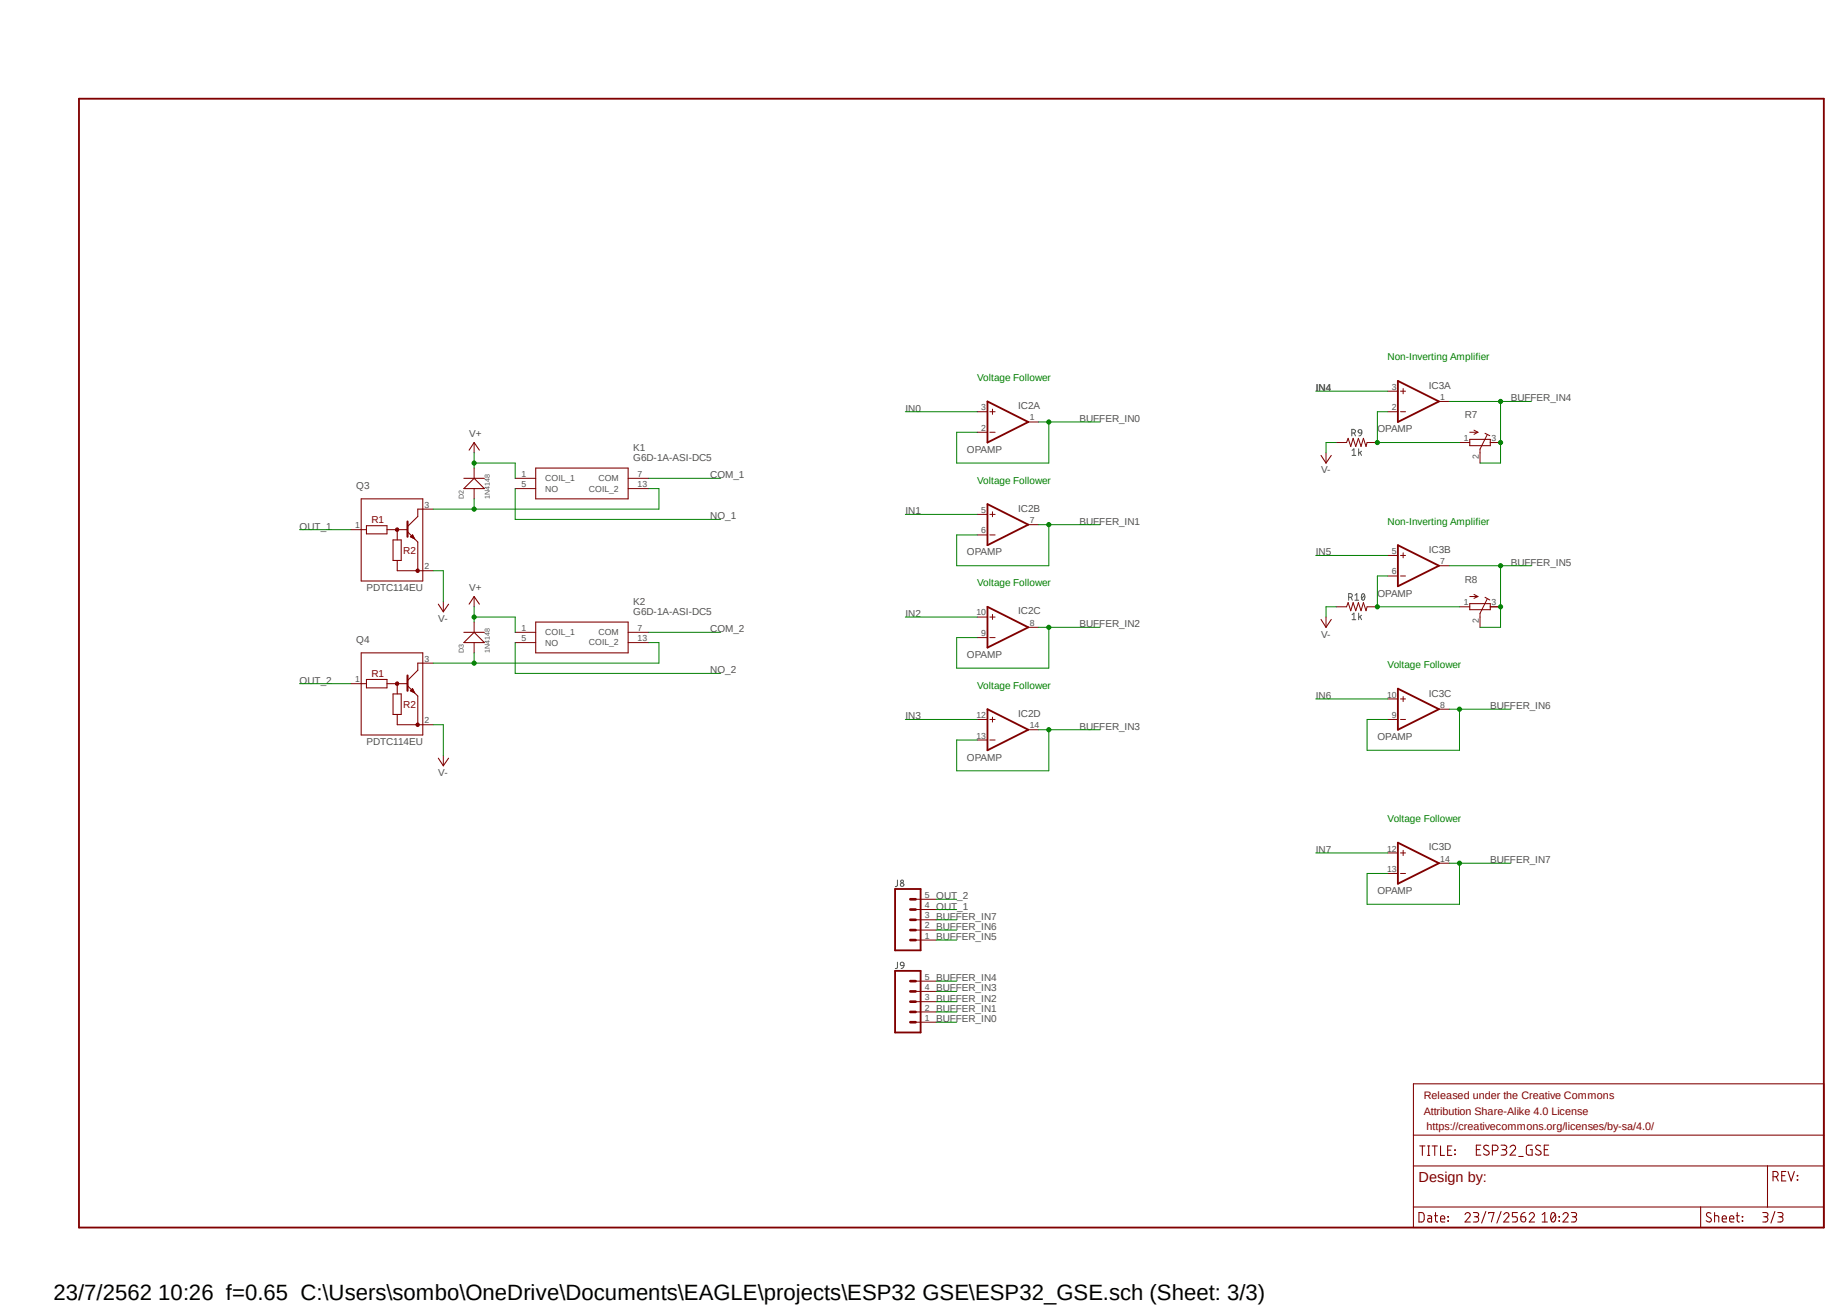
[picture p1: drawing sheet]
<svg xmlns="http://www.w3.org/2000/svg" width="297mm" height="210mm" viewBox="0 0 297 210" stroke-linecap="round" stroke-linejoin="round" font-family="sans-serif">
<path d="M12.4 15.7l281.1 182.1M293.5 15.7l-281.1 182.1" fill="none" stroke="#fff" stroke-width=".16"/>
<g fill="none" stroke="#505050" stroke-width=".16">
<path d="M217.4 69.6h.4l.2-.3-.3-.3h-.3v1.1M217.4 72.4l.3-.2v1M217.4 73.2h.6M217.8 69.6l.2 .5M218.4 69.2l.2-.1 .3 .1 .1 .4h-.5l-.1-.2zM218.5 72.2v1M218.7 72.8l.2 .4M218.9 72.6l-.4 .3M219 69.6l-.1 .3-.4 .2M216.9 96.1l.4-.1 .2-.2-.2-.3h-.4v1M217.3 96.1l.2 .4M217.4 98.8l.3-.2v1.1"/>
<path d="M217.4 99.7h.6M217.9 95.7l.3-.2v1M217.9 96.5h.6M218.5 98.6v1.1M218.7 99.1l.2 .6M218.9 98.9l-.4 .4M219.1 95.5h.1a.62 .62 0 0 1 0 1 .69 .69 0 0 1-.1-1zM219.5 95.7l-.6 .6M144.3 141.5v.8l-.1 .2-.2 .1M144.3 154.7v1h-.3M144.8 154.8l.2-.1 .3 .1 .1 .5h-.5l-.1-.2zM145.4 155.3l-.1 .2-.4 .2"/>
<circle cx="145.1" cy="141.7" r=".23"/>
<circle cx="145.1" cy="142.3" r=".3"/>
</g>
<path d="M158.8 64.6l6.6 3.3-6.6 3.3zM224.8 61.3l6.6 3.3-6.6 3.3zM158.8 81.1l6.6 3.3-6.6 3.3zM158.8 97.6l6.6 3.3-6.6 3.2zM224.8 87.7l6.6 3.3-6.6 3.3zM158.8 114l6.6 3.3-6.6 3.3zM224.8 110.7l6.6 3.3-6.6 3.3zM224.8 135.5l6.6 3.3-6.6 3.3z" fill="none" stroke="#800000" stroke-width=".3"/>
<g fill="none" stroke="#800000" stroke-width=".16">
<path d="M82.8 76.9h3.3M82.8 78.6h3.3M101 76.9h3.3M101 78.6h3.3M157.1 66.2h1.7M157.1 69.5h1.7M159.2 66.2h.8M159.2 69.5h.8M159.6 65.8v.8M165.4 67.9h1.6M213.2 72.8v1.7M214.9 71.2h1.6l.3-.7 .4 1.3 .4-1.3 .4 1.3 .4-1.3 .5 1.3 .3-1.3 .5 1.3 .1-.6h1.7"/>
<path d="M223.1 66.2h1.7M223.1 62.9h1.7M225.2 66.2h.8M225.2 62.9h.8M225.6 62.5v.8M231.4 64.6h1.6M234.7 71.2h1.6M236.3 69.5h1.4M237 69.2l.7 .3M237.7 69.5l-.7 .3M239.1 69.9l-1.1 2.3v2.3M239.6 71.2h1.7"/>
<path d="M157.1 82.7h1.7M157.1 86h1.7M157.1 99.2h1.7M159.2 82.7h.8M159.2 86h.8M159.2 99.2h.8M159.6 82.3v.8M159.6 98.8v.8M165.4 84.4h1.6M213.2 99.2v1.7M214.9 97.6h1.6l.3-.7 .4 1.3 .4-1.3 .4 1.3 .4-1.3 .5 1.3 .3-1.3 .5 1.3 .1-.6h1.7M223.1 89.3h1.7"/>
<path d="M223.1 92.6h1.7M225.2 89.3h.8M225.2 92.6h.8M225.6 88.9v.8M231.4 91h1.6M234.7 97.6h1.6M236.3 95.9h1.4M237 95.6l.7 .3M237.7 95.9l-.7 .3M239.1 96.4l-1.1 2.2v2.3M239.6 97.6h1.7M82.8 101.7h3.3"/>
<path d="M82.8 103.3h3.3M101 101.7h3.3M101 103.3h3.3M157.1 102.5h1.7M157.1 115.7h1.7M157.1 119h1.7M159.2 102.5h.8M159.2 115.7h.8M159.2 119h.8M159.6 115.3v.8M165.4 100.9h1.6M165.4 117.3h1.6"/>
<path d="M223.1 115.7h1.7M223.1 112.4h1.7M225.2 115.7h.8M225.2 112.4h.8M225.6 112v.8M231.4 114h1.6M223.1 137.2h1.7M225.2 137.2h.8M225.6 136.7v.9M231.4 138.8h1.6M223.1 140.5h1.7M225.2 140.5h.8"/>
</g>
<g fill="none" stroke="#800000" stroke-width=".17">
<path d="M86.1 75.3h14.9v4.9h-14.9zM212.4 73.2l.8 1.3 .9-1.3M236.3 70.7h3.3v1h-3.3zM238.8 69.7l.8 .4M58.1 80.2h9.9v13.2h-9.9zM58.1 85.2h.8M58.9 84.5h3.3v1.4h-3.3zM62.2 85.2h3.3M63.2 86.8h1.3v3.3h-1.3zM63.9 85.2v1.6M63.9 90.1v1.7h4.1M65.5 85.5l1.7 1.7v4.6"/>
<path d="M68 81.9h-.8v1.2l-1.7 1.6M212.4 99.6l.8 1.3 .9-1.3M236.3 97.1h3.3v.9h-3.3zM238.8 96.1l.8 .4M86.1 100h14.9v5h-14.9z"/>
</g>
<path d="M65.5 83.9v2.4" fill="none" stroke="#800000" stroke-width=".34"/>
<path d="M63.7 85l.2-.1 .2 .1v.2v.2l-.2 .1-.2-.1-.1-.2h.3h-.3z" fill-rule="evenodd" fill="#800000"/>
<path d="M63.7 85l.2-.1 .2 .1v.2v.2l-.2 .1-.2-.1-.1-.2h.3h-.3z" fill="none" stroke="#800000" stroke-width=".16"/>
<path d="M67 91.6l.2-.1 .2 .1v.2v.2l-.2 .1-.2-.1-.1-.2h.3h-.3z" fill-rule="evenodd" fill="#800000"/>
<path d="M56.4 85.2h1.7M67 91.6l.2-.1 .2 .1v.2v.2l-.2 .1-.2-.1-.1-.2h.3h-.3zM68 91.8h1.6M68 81.9h1.6" fill="none" stroke="#800000" stroke-width=".16"/>
<g fill="none" stroke="#800000" stroke-width=".17">
<path d="M66 86.3l.3-.3 .4 .7zM66 86.3h.5M66.1 86.2h.4M66.2 86.4h.3M66.3 86.1h.1M66.3 86l.1 .1M66.4 86.5h.2M66.6 86.6h.1M58.1 105h9.9v13.2h-9.9zM58.1 109.9h.8M58.9 109.3h3.3v1.3h-3.3zM62.2 109.9h3.3"/>
<path d="M63.2 111.6h1.3v3.3h-1.3zM63.9 109.9v1.7M63.9 114.9v1.6h4.1M65.5 110.3l1.7 1.6v4.6M68 106.6h-.8v1.2l-1.7 1.6"/>
</g>
<path d="M65.5 108.6v2.5" fill="none" stroke="#800000" stroke-width=".34"/>
<path d="M63.7 109.7l.2-.1 .2 .1v.2v.3h-.2h-.2l-.1-.3h.3h-.3z" fill-rule="evenodd" fill="#800000"/>
<path d="M63.7 109.7l.2-.1 .2 .1v.2v.3h-.2h-.2l-.1-.3h.3h-.3z" fill="none" stroke="#800000" stroke-width=".16"/>
<path d="M67 116.3l.2-.1 .2 .1v.2v.3h-.2h-.2l-.1-.3h.3h-.3z" fill-rule="evenodd" fill="#800000"/>
<g fill="none" stroke="#800000" stroke-width=".16">
<path d="M76.2 71.2v1.6M76.2 75.3v1.6M76.2 78.6v1.6M71.3 96.7v1.7M76.2 95.9v1.7M56.4 109.9h1.7M67 116.3l.2-.1 .2 .1v.2v.3h-.2h-.2l-.1-.3h.3h-.3zM68 116.5h1.6M68 106.6h1.6M76.2 100v1.7M76.2 103.3v1.7M71.3 121.5v1.6"/>
<path d="M147.2 151.2h3.3M147.2 149.6h3.3M147.2 147.9h3.3M147.2 146.3h3.3M147.2 144.6h3.3M147.2 159.4h3.3M147.2 157.8h3.3M147.2 164.4h3.3M147.2 162.7h3.3M147.2 161.1h3.3"/>
</g>
<g fill="none" stroke="#800000" stroke-width=".17">
<path d="M74.6 76.9h3.3M75.4 72.4l.8-1.2 .9 1.2M76.2 76.9l1.7 1.7h-3.3zM70.5 97.2l.8 1.2 .8-1.2M75.4 97.2l.8-1.3 .9 1.3M66 111.1h.5M66.1 111h.4M66.2 111.2h.3M66.2 110.9h.2M66.3 110.8h.1M66.3 110.7l.4 .7-.7-.3zM66.4 111.3h.2"/>
<path d="M66.6 111.4h.1M74.6 101.7h3.3M76.2 101.7l1.7 1.6h-3.3zM70.5 121.9l.8 1.2 .8-1.2M227.3 174.3h66v23.1h-66zM227.3 187.5h66M227.3 194.1h66M227.3 182.5h66M228.2 195h.6l.1 .2 .1 .9-.2 .4h-.6zM228.3 184.3h.9M228.7 184.3v1.5M229.6 184.3h.3"/>
<path d="M229.6 185.8h.3M229.6 195.5l.6 .1v.9h-.5l-.1-.2 .1-.3 .5-.1M229.7 184.3v1.5M230.3 184.3h.8M230.7 195.5h.5M230.7 184.3v1.5M230.8 195v1.3l.2 .2h.2M231.6 196h.7a.35 .35 0 0 0-.2-.5 .35 .35 0 0 0-.5 .3l.1 .6 .2 .1h.4M231.6 184.3v1.5h.7M232.8 185h.5M232.8 195.6l.1 .1zM232.8 196.3l.1 .1z"/>
<path d="M233.5 184.3h-.7v1.5h.7M233.9 184.9l.1 .1zM233.9 185.6l.1 .1zM235.6 195.3a.42 .42 0 0 1 .6-.3 .42 .42 0 0 1 .1 .7l-.7 .8h.8M236.9 195h.5a.34 .34 0 0 1 .4 .3 .34 .34 0 0 1-.4 .4h-.3M237.4 195.7a.42 .42 0 0 1 .4 .4 .42 .42 0 0 1-.4 .4h-.5M237.4 184.9h.6M238.1 184.1h-.7v1.7h.7M238.9 194.8l-.6 1.9M239.4 184.3a.44 .44 0 0 0-.6-.1 .44 .44 0 0 0-.2 .5 1.22 1.22 0 0 1 .9 .7l-.1 .2a.6 .6 0 0 1-.9-.1M239.4 195.2v-.2h.8l-.4 1.5M240 185h.5a.46 .46 0 0 0 .4-.3 .46 .46 0 0 0-.2-.5l-.7-.1v1.7"/>
<path d="M241.4 184.1l.7 .1 .2 .3-.2 .3-.5 .1M241.4 194.8l-.7 1.9M241.8 195.3a.42 .42 0 0 1 .6-.3 .42 .42 0 0 1 .1 .7l-.7 .8h.9M241.9 184.9a.45 .45 0 0 1 .4 .3 .45 .45 0 0 1-.2 .5l-.7 .1M242.8 184.5a.45 .45 0 0 1 .7-.4 .45 .45 0 0 1 .1 .8l-.8 .9h.9M244 195h-.8v.7h.5a.43 .43 0 0 1 .3 .4 .43 .43 0 0 1-.3 .4h-.5M244.2 186h.7M244.6 195.7h.5a.42 .42 0 0 1 .3 .4 .42 .42 0 0 1-.4 .4 .42 .42 0 0 1-.4-.4zM245.2 195a.65 .65 0 0 0-.6 .7M245.9 195.3a.42 .42 0 0 1 .6-.3 .42 .42 0 0 1 .1 .7l-.7 .8h.9M246.4 184.1h-.6l-.3 .2-.1 1.1 .3 .3 .7 .1v-.9h-.3M247.7 184.3a.42 .42 0 0 0-.5-.1 .42 .42 0 0 0-.2 .5 1.26 1.26 0 0 1 .8 .7v.2a.6 .6 0 0 1-.9-.1"/>
<path d="M248 196.5h.8M248 195.3l.4-.3v1.5M248.3 184.9h.6M249 184.1h-.7v1.7h.7M249.6 195h.2a.9 .9 0 0 1 0 1.5 .75 .75 0 0 1-.4-1zM250.1 195.3l-.7 .9M250.7 196.3l.1 .1zM250.7 195.6l.1 .1zM251.3 195.3a.42 .42 0 0 1 .6-.3 .42 .42 0 0 1 .2 .7l-.8 .8h.9M252.7 195h.5a.34 .34 0 0 1 .3 .3 .34 .34 0 0 1-.3 .4h-.3M253.1 195.7a.42 .42 0 0 1 .4 .4 .42 .42 0 0 1-.4 .4h-.4M273.5 194.1v3.3"/>
<path d="M275.1 195.1a.42 .42 0 0 0-.4-.1 .42 .42 0 0 0-.3 .3l.2 .3 .4 .3a.34 .34 0 0 1 .2 .4 .34 .34 0 0 1-.3 .2l-.5-.2M275.7 195.5h.4l.3 .1v.9M275.7 195v1.5M276.9 196h.7a.35 .35 0 0 0-.2-.5 .35 .35 0 0 0-.5 .3v.5l.2 .2h.5M278.1 196h.7a.35 .35 0 0 0-.2-.5 .35 .35 0 0 0-.5 .3l.1 .6 .2 .1h.4M279.2 195.5h.5M279.4 195v1.3l.1 .2h.2M280.2 196.3v.1zM280.2 195.6v.1zM283.5 195h.5a.34 .34 0 0 1 .3 .3 .34 .34 0 0 1-.3 .4h-.4M283.9 195.7a.42 .42 0 0 1 .4 .4 .42 .42 0 0 1-.4 .4h-.4M284.2 187.5v6.6"/>
<path d="M285.1 189.2h.4a.42 .42 0 0 0 .5-.4 .42 .42 0 0 0-.5-.4h-.4v1.5M285.4 194.8l-.6 1.9M285.6 189.2l.4 .7M285.9 195h.5a.34 .34 0 0 1 .3 .3 .34 .34 0 0 1-.3 .4h-.4M286.3 195.7a.42 .42 0 0 1 .4 .4 .42 .42 0 0 1-.4 .4h-.4M286.5 189.1h.5M287.2 188.4h-.7v1.5h.7M287.5 188.4l.5 1.5 .5-1.5M289 189l.1 .1zM289 189.7l.1 .1z"/>
</g>
<path d="M12.7 15.9h280.6v181.5h-280.6zM143.9 143h4.1v9.8h-4.1zM143.9 156.1h4.1v9.9h-4.1z" fill="none" stroke="#800000" stroke-width=".3"/>
<path d="M146.4 147.9h.8M146.4 149.6h.8M146.4 151.2h.8M146.4 144.6h.8M146.4 146.3h.8M146.4 157.8h.8M146.4 159.4h.8M146.4 161.1h.8M146.4 162.7h.8M146.4 164.4h.8" fill="none" stroke="#800000" stroke-width=".42"/>
<path d="M145.6 66.2h11.5M167 67.9h9.9M168.7 67.9v6.6h-14.9v-5h3.3" fill="none" stroke="#008000" stroke-width=".16"/>
<circle cx="168.7" cy="67.9" r=".33" fill="#008000"/>
<g fill="none" stroke="#008000" stroke-width=".16">
<path d="M145.6 82.7h11.5M167 84.4h9.9M168.7 84.4v6.6h-14.9v-5h3.3M150.5 164.4h3.3"/>
<circle cx="168.7" cy="67.9" r=".33"/>
</g>
<circle cx="168.7" cy="84.4" r=".33" fill="#008000"/>
<g fill="none" stroke="#008000" stroke-width=".16">
<path d="M145.6 99.2h11.5M167 100.9h9.9M168.7 100.9v6.5h-14.9v-4.9h3.3M150.5 162.7h3.3"/>
<circle cx="168.7" cy="84.4" r=".33"/>
</g>
<circle cx="168.7" cy="100.9" r=".33" fill="#008000"/>
<g fill="none" stroke="#008000" stroke-width=".16">
<path d="M145.6 115.7h11.5M167 117.3h9.9M168.7 117.3v6.7h-14.9v-5h3.3M150.5 161.1h3.3"/>
<circle cx="168.7" cy="100.9" r=".33"/>
</g>
<circle cx="168.7" cy="117.3" r=".33" fill="#008000"/>
<g fill="none" stroke="#008000" stroke-width=".16">
<path d="M233 64.6h13.3M241.3 64.6v9.9h-3.3M150.5 159.4h3.3"/>
<circle cx="168.7" cy="117.3" r=".33"/>
</g>
<circle cx="241.3" cy="71.2" r=".33" fill="#008000"/>
<circle cx="241.3" cy="71.2" r=".33" fill="none" stroke="#008000" stroke-width=".16"/>
<circle cx="241.3" cy="64.6" r=".33" fill="#008000"/>
<g fill="none" stroke="#008000" stroke-width=".16">
<path d="M223.1 66.2h-1.6v5h13.2M150.5 157.8h3.3"/>
<circle cx="241.3" cy="64.6" r=".33"/>
</g>
<circle cx="221.5" cy="71.2" r=".33" fill="#008000"/>
<g fill="none" stroke="#008000" stroke-width=".16">
<path d="M214.9 71.2h-1.7v1.6M69.6 91.8h1.7v4.9M214.9 97.6h-1.7v1.6M223.1 92.6h-1.6v5h13.2M69.6 116.5h1.7v5"/>
<circle cx="221.5" cy="71.2" r=".33"/>
</g>
<circle cx="221.5" cy="97.6" r=".33" fill="#008000"/>
<g fill="none" stroke="#008000" stroke-width=".16">
<path d="M233 91h13.3M241.3 91v9.9h-3.3"/>
<circle cx="221.5" cy="97.6" r=".33"/>
</g>
<circle cx="241.3" cy="91" r=".33" fill="#008000"/>
<circle cx="241.3" cy="91" r=".33" fill="none" stroke="#008000" stroke-width=".16"/>
<circle cx="241.3" cy="97.6" r=".33" fill="#008000"/>
<g fill="none" stroke="#008000" stroke-width=".16">
<path d="M211.6 62.9h11.5M211.6 89.3h11.5M233 114h10M234.7 114v6.6h-14.9v-4.9h3.3M150.5 151.2h3.3"/>
<circle cx="241.3" cy="97.6" r=".33"/>
</g>
<circle cx="234.7" cy="114" r=".33" fill="#008000"/>
<g fill="none" stroke="#008000" stroke-width=".16">
<path d="M233 138.8h10M234.7 138.8v6.6h-14.9v-4.9h3.3M150.5 149.6h3.3"/>
<circle cx="234.7" cy="114" r=".33"/>
</g>
<circle cx="234.7" cy="138.8" r=".33" fill="#008000"/>
<g fill="none" stroke="#008000" stroke-width=".16">
<path d="M104.3 78.6h1.7v3.3h-36.4M48.2 85.2h8.2M76.2 80.2v1.7M48.2 109.9h8.2M211.6 112.4h11.5M211.6 137.2h11.5M150.5 147.9h3.3M150.5 146.3h3.3M150.5 144.6h3.3"/>
<circle cx="234.7" cy="138.8" r=".33"/>
</g>
<circle cx="76.2" cy="81.9" r=".33" fill="#008000"/>
<g fill="none" stroke="#008000" stroke-width=".16">
<path d="M76.2 105v1.6M104.3 103.3h1.7v3.3h-36.4"/>
<circle cx="76.2" cy="81.9" r=".33"/>
</g>
<circle cx="76.2" cy="106.6" r=".33" fill="#008000"/>
<g fill="none" stroke="#008000" stroke-width=".16">
<path d="M76.2 99.2h6.6v2.5M76.2 97.6v2.4"/>
<circle cx="76.2" cy="106.6" r=".33"/>
</g>
<circle cx="76.2" cy="99.2" r=".33" fill="#008000"/>
<g fill="none" stroke="#008000" stroke-width=".16">
<path d="M76.2 74.5h6.6v2.4M76.2 72.8v2.5"/>
<circle cx="76.2" cy="99.2" r=".33"/>
</g>
<circle cx="76.2" cy="74.5" r=".33" fill="#008000"/>
<g fill="none" stroke="#008000" stroke-width=".16">
<path d="M82.8 78.6v4.9h33.1M104.3 76.9h11.6M82.8 103.3v5h33.1M104.3 101.7h11.6"/>
<circle cx="76.2" cy="74.5" r=".33"/>
</g>
<text font-size="3.6" x="8.6" y="209">23/7/2562 10:26 f=0.65 C:\Users\sombo\OneDrive\Documents\EAGLE\projects\ESP32 GSE\ESP32_GSE.sch (Sheet: 3/3)</text>
<text font-size="2.3" fill="#800000" x="228.1" y="190">Design by:</text>
<g font-size="1.7" fill="#800000">
<text x="228.9" y="176.8">Released under the Creative Commons</text>
<text x="228.9" y="179.2">Attribution Share-Alike 4.0 License</text>
<text x="229.4" y="181.7">https://creativecommons.org/licenses/by-sa/4.0/</text>
</g>
<g font-size="1.6" fill="#008000">
<text x="223.1" y="58">Non-Inverting Amplifier</text>
<text x="157.1" y="61.3">Voltage Follower</text>
<text x="157.1" y="77.8">Voltage Follower</text>
<text x="223.1" y="84.4">Non-Inverting Amplifier</text>
<text x="157.1" y="94.3">Voltage Follower</text>
<text x="223.1" y="107.4">Voltage Follower</text>
<text x="157.1" y="110.7">Voltage Follower</text>
<text x="223.1" y="132.2">Voltage Follower</text>
</g>
<g font-size="1.6" fill="#505050">
<text x="163.7" y="65.8">IC2A</text>
<text x="211.6" y="62.9">IN4</text>
<text x="229.7" y="62.5">IC3A</text>
<text x="243" y="64.6">BUFFER_IN4</text>
<text x="75.4" y="70.3">V+</text>
<text x="145.6" y="66.2">IN0</text>
<text x="173.6" y="67.9">BUFFER_IN0</text>
<text x="221.5" y="69.5">OPAMP</text>
<text x="235.5" y="67.3">R7</text>
<text x="101.8" y="74.2">G6D-1A-ASI-DC5</text>
<text x="101.8" y="72.5">K1</text>
<text x="114.2" y="76.9">COM_1</text>
<text x="155.5" y="72.8">OPAMP</text>
<text x="212.4" y="76.1">V-</text>
<text x="57.3" y="78.6">Q3</text>
<text x="114.2" y="83.5">NO_1</text>
<text x="145.6" y="82.7">IN1</text>
<text x="163.7" y="82.3">IC2B</text>
<text x="48.2" y="85.2">OUT_1</text>
<text x="155.5" y="89.3">OPAMP</text>
<text x="173.6" y="84.4">BUFFER_IN1</text>
<text x="211.6" y="89.3">IN5</text>
<text x="229.7" y="88.9">IC3B</text>
<text x="58.9" y="95.1">PDTC114EU</text>
<text x="75.4" y="95.1">V+</text>
<text x="221.5" y="95.9">OPAMP</text>
<text x="235.5" y="93.7">R8</text>
<text x="243" y="91">BUFFER_IN5</text>
<text x="70.5" y="100">V-</text>
<text x="101.8" y="98.9">G6D-1A-ASI-DC5</text>
<text x="101.8" y="97.3">K2</text>
<text x="114.2" y="101.7">COM_2</text>
<text x="145.6" y="99.2">IN2</text>
<text x="163.7" y="98.8">IC2C</text>
<text x="173.6" y="100.9">BUFFER_IN2</text>
<text x="57.3" y="103.3">Q4</text>
<text x="155.5" y="105.8">OPAMP</text>
<text x="212.4" y="102.5">V-</text>
<text x="48.2" y="109.9">OUT_2</text>
<text x="114.2" y="108.3">NO_2</text>
<text x="211.6" y="112.4">IN6</text>
<text x="229.7" y="112">IC3C</text>
<text x="58.9" y="119.8">PDTC114EU</text>
<text x="145.6" y="115.7">IN3</text>
<text x="163.7" y="115.3">IC2D</text>
<text x="173.6" y="117.3">BUFFER_IN3</text>
<text x="221.5" y="119">OPAMP</text>
<text x="239.6" y="114">BUFFER_IN6</text>
<text x="70.5" y="124.8">V-</text>
<text x="155.5" y="122.3">OPAMP</text>
<text x="211.6" y="137.2">IN7</text>
<text x="229.7" y="136.7">IC3D</text>
<text x="221.5" y="143.8">OPAMP</text>
<text x="239.6" y="138.8">BUFFER_IN7</text>
<text x="150.5" y="149.6">BUFFER_IN6</text>
<text x="150.5" y="147.9">BUFFER_IN7</text>
<text x="150.5" y="146.3">OUT_1</text>
<text x="150.5" y="144.6">OUT_2</text>
<text x="150.5" y="151.2">BUFFER_IN5</text>
<text x="150.5" y="161.1">BUFFER_IN2</text>
<text x="150.5" y="159.4">BUFFER_IN3</text>
<text x="150.5" y="157.8">BUFFER_IN4</text>
<text x="150.5" y="164.4">BUFFER_IN0</text>
<text x="150.5" y="162.7">BUFFER_IN1</text>
</g>
<g font-size="1.6" fill="#800000">
<text x="59.7" y="84.1">R1</text>
<text x="64.9" y="89">R2</text>
<text x="59.7" y="108.8">R1</text>
<text x="64.9" y="113.8">R2</text>
</g>
<g font-size="1.4" fill="#505050">
<text x="157.8" y="66">3</text>
<text x="223.8" y="66">2</text>
<text x="223.8" y="62.7">3</text>
<text x="231.6" y="64.3">1</text>
<text x="157.8" y="69.3">2</text>
<text x="165.6" y="67.6">1</text>
<text x="235.4" y="70.9">1</text>
<text x="239.9" y="70.9">3</text>
<text x="83.9" y="76.7">1</text>
<text x="87.7" y="77.4">COIL_1</text>
<text x="96.2" y="77.4">COM</text>
<text x="102.5" y="76.7">7</text>
<text x="237.8" y="73.8" transform="rotate(-90 237.8 73.8)">2</text>
<text x="68.2" y="81.7">3</text>
<text x="83.9" y="78.4">5</text>
<text x="87.7" y="79.1">NO</text>
<text x="94.7" y="79.1">COIL_2</text>
<text x="102.5" y="78.4">13</text>
<text x="157.8" y="82.5">5</text>
<text x="57.1" y="85">1</text>
<text x="157.8" y="85.8">6</text>
<text x="165.6" y="84.1">7</text>
<text x="223.8" y="89.1">5</text>
<text x="68.2" y="91.6">2</text>
<text x="223.8" y="92.4">6</text>
<text x="231.6" y="90.7">7</text>
<text x="83.9" y="101.5">1</text>
<text x="102.5" y="101.5">7</text>
<text x="157" y="99">10</text>
<text x="165.6" y="100.6">8</text>
<text x="235.4" y="97.3">1</text>
<text x="237.8" y="100.2" transform="rotate(-90 237.8 100.2)">2</text>
<text x="239.9" y="97.3">3</text>
<text x="68.2" y="106.4">3</text>
<text x="83.9" y="103.1">5</text>
<text x="87.7" y="102.2">COIL_1</text>
<text x="87.7" y="103.8">NO</text>
<text x="94.7" y="103.8">COIL_2</text>
<text x="96.2" y="102.2">COM</text>
<text x="102.5" y="103.1">13</text>
<text x="157.8" y="102.3">9</text>
<text x="57.1" y="109.7">1</text>
<text x="223.1" y="112.2">10</text>
<text x="231.6" y="113.8">8</text>
<text x="68.2" y="116.3">2</text>
<text x="157" y="118.8">13</text>
<text x="157" y="115.5">12</text>
<text x="165.6" y="117.1">14</text>
<text x="223.8" y="115.5">9</text>
<text x="223.1" y="136.9">12</text>
<text x="223.1" y="140.3">13</text>
<text x="231.6" y="138.6">14</text>
<text x="148.7" y="149.3">2</text>
<text x="148.7" y="147.7">3</text>
<text x="148.7" y="146">4</text>
<text x="148.7" y="144.4">5</text>
<text x="148.7" y="151">1</text>
<text x="148.7" y="160.9">3</text>
<text x="148.7" y="159.2">4</text>
<text x="148.7" y="157.6">5</text>
<text x="148.7" y="164.2">1</text>
<text x="148.7" y="162.5">2</text>
</g>
<g font-size="1.1" fill="#505050">
<text x="74.6" y="80.2" transform="rotate(-90 74.6 80.2)">D2</text>
<text x="78.7" y="80.2" transform="rotate(-90 78.7 80.2)">1N4148</text>
<text x="74.6" y="105" transform="rotate(-90 74.6 105)">D3</text>
<text x="78.7" y="105" transform="rotate(-90 78.7 105)">1N4148</text>
</g>
</svg>
